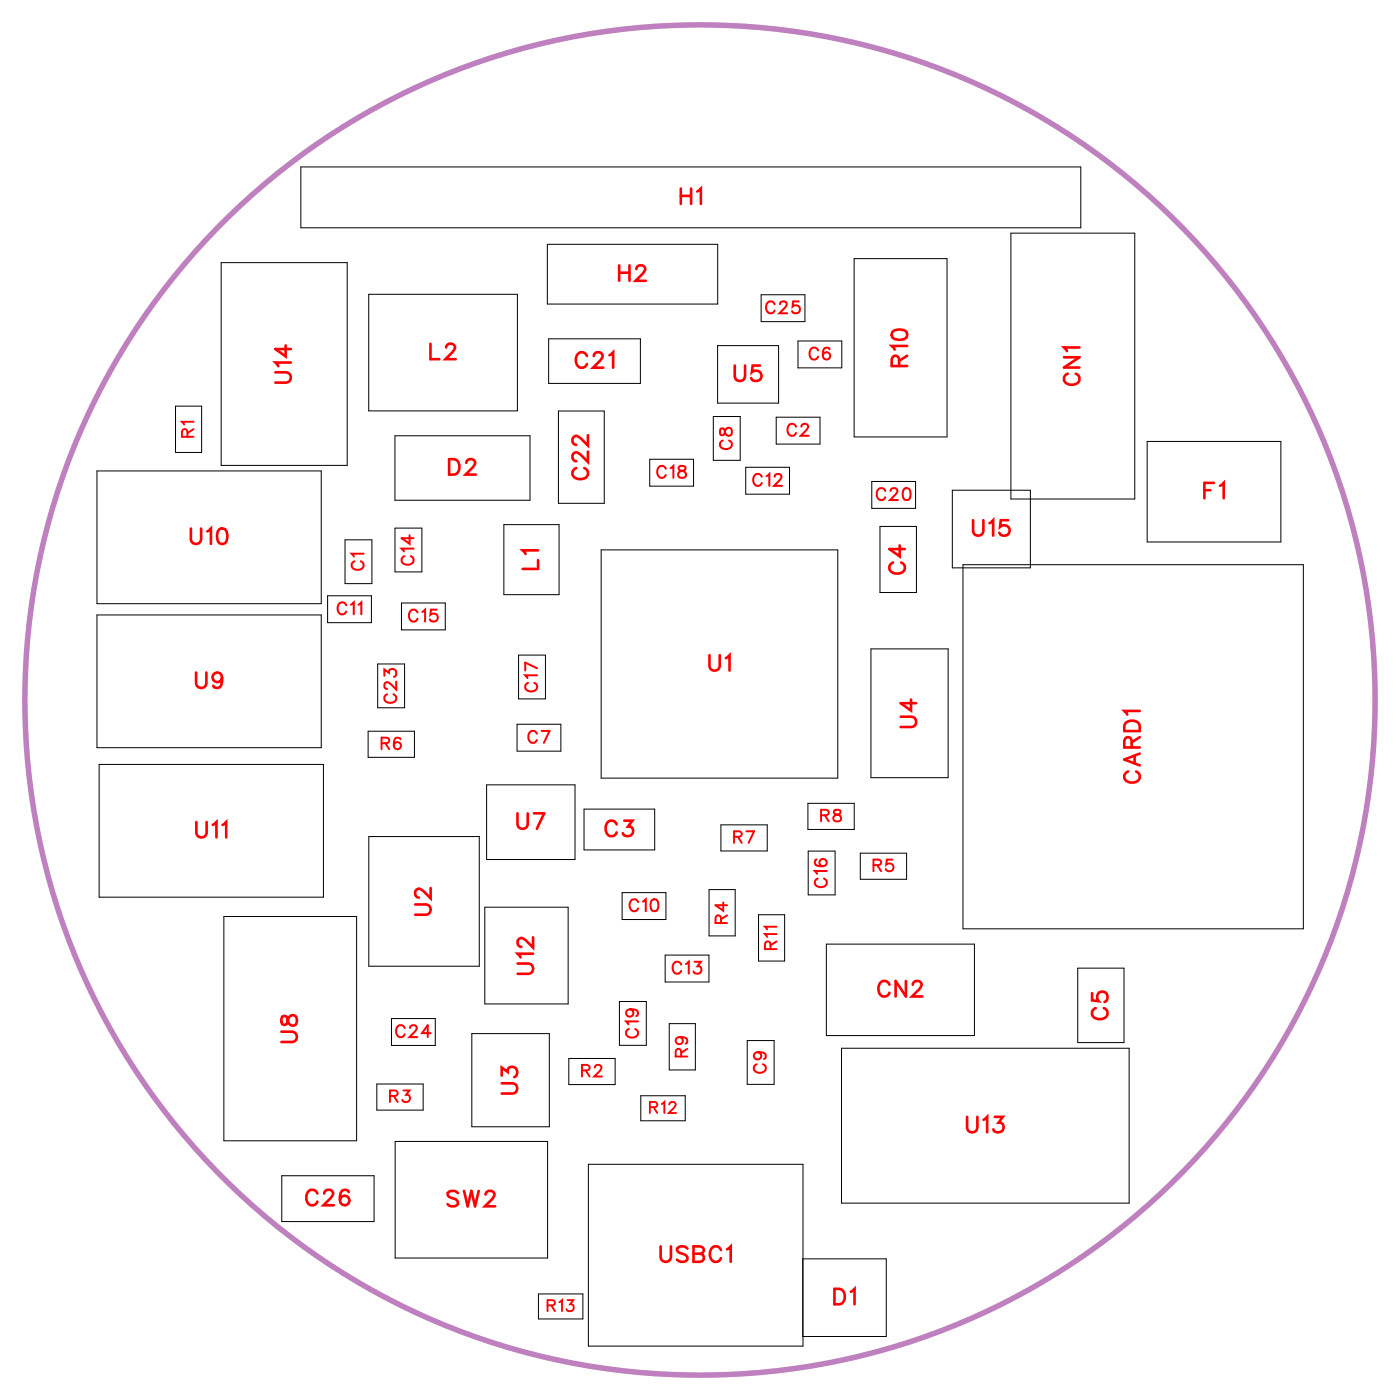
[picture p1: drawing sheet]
<svg xmlns="http://www.w3.org/2000/svg" width="64mm" height="64mm" viewBox="0 0 64 64" stroke-linecap="round" stroke-linejoin="round" font-family="sans-serif">
<circle cx="32.1" cy="32.1" r="31" fill="none" stroke="#bf80bf" stroke-width=".25"/>
<g fill="none" stroke="#000" stroke-width=".05">
<path d="M8.1 18.6h1.2v2.2h-1.2zM10.2 12.1h5.7v9.3h-5.7zM13.8 7.7h35.8v2.8h-35.8zM16.9 13.5h6.9v5.4h-6.9zM25.1 11.2h7.9v2.8h-7.9zM25.2 15.6h4.2v2h-4.2zM25.6 18.9h2.1v4.2h-2.1zM32.8 19.1h1.2v2h-1.2zM33 15.9h2.8v2.6h-2.8zM35 13.5h2v1.3h-2zM35.6 19.2h2.1v1.2h-2.1zM36.6 15.7h2.1v1.2h-2.1z"/>
<path d="M39.2 11.9h4.3v8.2h-4.3zM46.4 10.7h5.7v12.2h-5.7zM4.5 21.6h10.3v6.1h-10.3zM4.5 28.2h10.3v6.1h-10.3zM4.6 35.1h10.3v6.1h-10.3zM15 27.4h2.1v1.2h-2.1zM15.8 24.8h1.3v2h-1.3zM16.9 33.6h2.1v1.2h-2.1zM16.9 38.4h5.1v6h-5.1zM17.3 30.5h1.3v2h-1.3zM18.1 20h6.2v3h-6.2zM18.1 24.2h1.3v2.1h-1.3z"/>
<path d="M18.4 27.7h2v1.2h-2zM22.3 36h4.1v3.5h-4.1zM23.1 24.1h2.6v3.2h-2.6zM23.7 33.3h2.1v1.2h-2.1zM23.8 30.1h1.2v2h-1.2zM26.8 37.2h3.3v1.8h-3.3zM27.6 25.3h10.9v10.4h-10.9zM29.8 21.1h2v1.2h-2zM33.1 37.9h2.1v1.2h-2.1zM34.2 21.5h2.1v1.2h-2.1zM37.1 36.9h2.1v1.2h-2.1zM37.1 39.1h1.2v2h-1.2z"/>
<path d="M39.5 39.2h2.1v1.2h-2.1zM40 29.8h3.5v5.9h-3.5zM40 22.1h2v1.2h-2zM40.4 24.2h1.7v3h-1.7zM43.7 22.5h3.6v3.6h-3.6zM44.2 25.9h15.6v16.8h-15.6zM52.7 20.3h6.1v4.6h-6.1zM10.3 42.1h6.1v10.3h-6.1zM12.9 54h4.3v2.1h-4.3zM17.3 49.8h2.1v1.2h-2.1zM18 46.8h2v1.2h-2zM18.1 52.4h7v5.4h-7z"/>
<path d="M21.7 47.5h3.5v4.2h-3.5zM22.3 41.7h3.8v4.4h-3.8zM24.7 59.4h2.1v1.2h-2.1zM26.1 48.6h2.1v1.2h-2.1zM27 53.5h9.9v8.3h-9.9zM28.4 46h1.3v2h-1.3zM28.6 41h2v1.2h-2zM29.4 50.3h2.1v1.2h-2.1zM30.5 43.9h2.1v1.2h-2.1zM30.7 47h1.2v2.1h-1.2zM32.6 40.8h1.2v2.2h-1.2zM34.3 47.8h1.2v2h-1.2z"/>
<path d="M34.8 42h1.2v2.1h-1.2zM36.9 57.8h3.8v3.6h-3.8M37.9 43.4h6.8v4.2h-6.8zM38.6 48.1h13.2v7.1h-13.2zM49.5 44.5h2.1v3.4h-2.1z"/>
</g>
<g fill="none" stroke="#f00" stroke-width=".09">
<path d="M8.9 19.4h-.5l.1 .1M8.9 19.7l-.3 .2M33.1 19.7v.3h.1a.23 .23 0 0 1 .1-.3 .23 .23 0 0 1 .3 0v.3a.23 .23 0 0 1-.3 0 .23 .23 0 0 1-.1-.3zM35.6 14a.2 .2 0 0 0-.3-.2 .2 .2 0 0 0-.1 .2v.2a.2 .2 0 0 0 .1 .2 .2 .2 0 0 0 .3-.1M35.8 14l.1-.2 .2 .1-.3 .5h.4M36.6 19.6a.2 .2 0 0 0-.3-.1 .2 .2 0 0 0-.1 .2v.1a.2 .2 0 0 0 .1 .2 .2 .2 0 0 0 .3-.1M36.7 13.8h-.3v.3a.19 .19 0 0 1 .3 0 .19 .19 0 0 1 0 .3 .19 .19 0 0 1-.3-.1M36.8 19.6l.1-.1 .2 .1-.3 .4h.3M37.6 16.1a.2 .2 0 0 0-.3-.1 .2 .2 0 0 0-.1 .2v.1a.2 .2 0 0 0 .1 .2 .2 .2 0 0 0 .3-.1M38.1 16a.25 .25 0 0 0-.3 .2 .25 .25 0 0 0 .2 .3 .17 .17 0 0 0 0-.3 .17 .17 0 0 0-.2 .1M8.6 20.1v-.3l-.2-.1v.4h.5M15.9 27.8a.2 .2 0 0 0-.2-.1 .2 .2 0 0 0-.2 .2v.1a.2 .2 0 0 0 .2 .2 .2 .2 0 0 0 .2-.1"/>
<path d="M16.1 27.8l.1-.1v.5M16.3 25.8a.2 .2 0 0 0-.2 .2 .2 .2 0 0 0 .3 .2h.1a.2 .2 0 0 0 .2-.2 .2 .2 0 0 0-.1-.2M16.5 27.8l.1-.1v.5M16.7 25.4h-.6l.2 .2M17.5 34.1h.3v-.2h-.3v.5M17.6 31v-.3l.3 .2a.18 .18 0 0 1 .3-.1 .18 .18 0 0 1-.1 .3M17.7 34.1l.2 .3M17.8 31.9a.2 .2 0 0 0-.2 .2 .2 .2 0 0 0 .3 .2h.1a.2 .2 0 0 0 .2-.2 .2 .2 0 0 0-.1-.2M18.2 31.3v.4l-.4-.4-.2 .2 .2 .1M18.4 33.9a.23 .23 0 0 0-.3 .2 .23 .23 0 0 0 .3 .2 .17 .17 0 0 0-.1-.2 .17 .17 0 0 0-.2 .1M18.6 25.5a.2 .2 0 0 0-.2 .3 .2 .2 0 0 0 .3 .1h.1a.2 .2 0 0 0 .2-.1 .2 .2 0 0 0-.1-.3M18.8 24.6v.4l-.4-.3h.6"/>
<path d="M19 25.2h-.6l.1 .1M19.2 28.1a.2 .2 0 0 0-.3-.1 .2 .2 0 0 0-.1 .2v.1a.2 .2 0 0 0 .1 .2 .2 .2 0 0 0 .3-.1M19.4 28.1l.1-.1v.5M20.1 28h-.3v.2a.19 .19 0 0 1 .3 0 .19 .19 0 0 1-.1 .3 .19 .19 0 0 1-.3-.1M24.2 31.4a.2 .2 0 0 0-.1 .2 .2 .2 0 0 0 .2 .1h.2a.2 .2 0 0 0 .2-.1 .2 .2 0 0 0-.2-.2M24.7 33.7a.2 .2 0 0 0-.3-.1 .2 .2 0 0 0-.1 .2v.1a.2 .2 0 0 0 .1 .2 .2 .2 0 0 0 .3-.1M24.7 31h-.6l.1 .1M24.7 30.7l-.6-.3v.4M24.9 33.6h.3l-.2 .5M30.6 21.5a.2 .2 0 0 0-.3-.1 .2 .2 0 0 0-.1 .2v.1a.2 .2 0 0 0 .1 .2 .2 .2 0 0 0 .3-.1M30.8 21.5l.1-.1v.5M31.2 21.4v.2a.23 .23 0 0 1 .2 .1 .23 .23 0 0 1 .1 .2h-.3a.23 .23 0 0 1 0-.2 .23 .23 0 0 1 .3-.1v-.2z"/>
<path d="M33.2 20.2a.2 .2 0 0 0-.1 .3 .2 .2 0 0 0 .2 .1h.1a.2 .2 0 0 0 .2-.1 .2 .2 0 0 0-.1-.3M33.7 38.4h.3v-.2h-.3v.5M33.9 38.4l.2 .3M34.3 38.2h.3l-.2 .5M35 21.9a.2 .2 0 0 0-.3-.1 .2 .2 0 0 0-.1 .2v.1a.2 .2 0 0 0 .1 .2 .2 .2 0 0 0 .3-.1M35.2 21.9l.1-.1v.5M35.6 21.9l.1-.1 .2 .1-.4 .4h.4M37.5 39.5h-.1a.25 .25 0 0 0 .3 .3 .25 .25 0 0 0 .2-.3 .17 .17 0 0 0-.3 0 .18 .18 0 0 0 .2 .3M37.7 37.4h.3v-.2h-.3v.5M37.9 37.4l.2 .3M38 40h-.6l.1 .1M38.3 37.2v.2l.3 .1a.18 .18 0 0 1-.2 .2 .18 .18 0 0 1-.1-.2l.3-.2v-.1z"/>
<path d="M40.1 39.7h.3v-.2h-.3v.5M40.3 39.7l.2 .3M40.7 22.5a.2 .2 0 0 0-.3-.1 .2 .2 0 0 0-.1 .2v.2a.2 .2 0 0 0 .1 .2 .2 .2 0 0 0 .3-.2M40.9 22.5l.1-.1 .2 .1-.3 .5h.3M41 39.5h-.3v.2a.19 .19 0 0 1 .3 0 .19 .19 0 0 1-.1 .3 .19 .19 0 0 1-.2-.1M41.5 22.4a.25 .25 0 0 1 .3 .3 .25 .25 0 0 1-.3 .2v-.2zM17.9 50.3h.3v-.2h-.3v.5M18.1 50.3l.2 .3M18.5 50.1h.3l-.2 .2a.18 .18 0 0 1 .2 .3 .18 .18 0 0 1-.3-.1M18.6 47.2a.2 .2 0 0 0-.2-.1 .2 .2 0 0 0-.2 .2v.1a.2 .2 0 0 0 .2 .2 .2 .2 0 0 0 .2-.1M18.8 47.2l.1-.1 .2 .1-.3 .4h.4M19.8 47.4h-.4l.2-.3v.5"/>
<path d="M26.7 49.2l.3-.1 .1-.2h-.4v.5M26.9 49.2l.2 .2M27.3 49l.1-.1 .2 .1-.3 .4h.3M28.9 47.3a.2 .2 0 0 0-.2 .2 .2 .2 0 0 0 .3 .1h.1a.2 .2 0 0 0 .2-.1 .2 .2 0 0 0-.1-.2M28.9 46.3a.18 .18 0 0 1 .2 .3 .17 .17 0 0 1-.3 0 .17 .17 0 0 1 0-.2h.5l-.1 .3M29.3 46.9h-.6l.2 .1M29.3 41.4a.2 .2 0 0 0-.2-.1 .2 .2 0 0 0-.2 .2v.1a.2 .2 0 0 0 .2 .2 .2 .2 0 0 0 .2-.1M29.5 41.4l.2-.1v.5M29.9 41.3a.25 .25 0 0 1 .3 .3 .25 .25 0 0 1-.3 .2v-.2zM31.2 47.6a.17 .17 0 0 1 .1 .2 .17 .17 0 0 1-.2 .1 .17 .17 0 0 1 0-.3l.4 .1v.2M31.3 44.3a.2 .2 0 0 0-.3-.1 .2 .2 0 0 0-.1 .2v.1a.2 .2 0 0 0 .1 .2 .2 .2 0 0 0 .3-.1M31.3 48.5v-.3h-.2l-.1 .3h.6"/>
<path d="M31.5 44.3l.1-.1v.5M31.6 48.2l-.3 .1M31.9 44.2h.3l-.2 .2a.18 .18 0 0 1 .2 .3 .21 .21 0 0 1-.4-.1M33.1 42.4v-.3h-.2v.3h.5M33.2 41.4v.4l-.3-.2h.5M33.4 42l-.3 .2M34.7 48.9a.2 .2 0 0 0-.1 .2 .2 .2 0 0 0 .2 .2h.2a.2 .2 0 0 0 .2-.2 .2 .2 0 0 0-.2-.2M34.8 48.3a.17 .17 0 0 1 .1 .2 .17 .17 0 0 1-.2 .1 .17 .17 0 0 1 0-.3l.4 .1v.2M35.4 43.6v-.3h-.2l-.1 .3h.6M35.7 42.9h-.6l.1 .1M35.7 42.6h-.6l.1 .1M35.7 43.2l-.3 .2"/>
<path d="M37.5 40.3a.2 .2 0 0 0-.1 .3 .2 .2 0 0 0 .2 .1h.2a.2 .2 0 0 0 .2-.1 .2 .2 0 0 0-.2-.3"/>
</g>
<g fill="none" stroke="#f00" stroke-width=".12">
<path d="M12.6 17.1h.6l.2 .2-.1 .2-.7 .1M13.1 15.9v.5l-.5-.4h.8M13.4 16.6h-.8l.2 .2M19.8 15.8v.7h.4M20.5 16l.1-.2h.2l.1 .1-.1 .3-.3 .3h.4M27 16.3a.26 .26 0 0 0-.3-.1 .26 .26 0 0 0-.3 .2v.2a.26 .26 0 0 0 .3 .3 .26 .26 0 0 0 .3-.2M27 20v.5l-.3-.4-.3-.1-.1 .2v.1l.2 .1M27.3 16.3l.1-.1h.1l.2 .1-.1 .2-.4 .4h.5M28 16.3l.2-.1v.7M28.4 12.2v.7M28.4 12.5h.5M28.9 12.2v.7"/>
<path d="M29.2 12.4l.2-.2h.1l.1 .1-.1 .3-.3 .3h.5M31.3 8.7v.7M31.3 9h.4M31.7 8.7v.7M32 8.8l.2-.1v.7M33.7 16.8v.5l.2 .2 .3-.1v-.6M34.9 16.8h-.3l-.1 .3a.25 .25 0 0 1 .4 0 .25 .25 0 0 1 0 .4 .25 .25 0 0 1-.4-.1M41 15.2l.3-.1a.3 .3 0 0 1 .4 .3 .38 .38 0 0 1-.4 .2 .38 .38 0 0 1-.4-.3zM41.3 16.8v-.4l-.2-.1-.2 .2v.3h.8M41.7 15.9h-.8l.2 .2M41.7 16.3l-.4 .3M48.9 16.4h.7l-.7 .5h.7"/>
<path d="M49 17.2a.26 .26 0 0 0-.1 .3 .26 .26 0 0 0 .2 .2h.2a.26 .26 0 0 0 .3-.2 .26 .26 0 0 0-.2-.3M49.6 16h-.7l.1 .1M8.8 24.3v.5l.2 .2 .2-.1v-.6M9 30.9v.5l.2 .2 .2-.1 .1-.6M9 37.7v.6l.2 .2 .3-.1v-.7M9.5 24.4l.2-.1v.7M9.8 37.9l.1-.2v.8M10.1 24.3h.1a.37 .37 0 0 1 .2 .3 .37 .37 0 0 1-.2 .4 .45 .45 0 0 1-.1-.7zM10.2 31.1a.22 .22 0 0 1-.3 .2 .22 .22 0 0 1-.1-.3 .22 .22 0 0 1 .4 0v.1a.34 .34 0 0 1-.3 .5l-.1-.1M10.2 37.9l.2-.2v.8M20.6 21.1h.3a.38 .38 0 0 1 .2 .3 .38 .38 0 0 1-.2 .4h-.3zM21.4 21.3l.1-.2h.2l.1 .1-.1 .3-.3 .3h.5"/>
<path d="M23.8 37.3v.6l.2 .2 .2-.1v-.7M24.5 37.3h.5l-.3 .8M24.7 25.3h-.7l.1 .1M24.7 25.7v.4h-.7M26.5 21.5a.26 .26 0 0 0-.2 .3 .26 .26 0 0 0 .3 .2h.1a.26 .26 0 0 0 .3-.2 .26 .26 0 0 0-.2-.3M27 20.7v.5l-.3-.3-.3-.1-.1 .1v.1l.2 .2M28.3 37.9a.26 .26 0 0 0-.3-.2 .26 .26 0 0 0-.2 .3v.1a.26 .26 0 0 0 .2 .3 .26 .26 0 0 0 .3-.2M28.7 37.7h.3l-.2 .3a.24 .24 0 0 1 .2 .3 .24 .24 0 0 1-.4 0M32.6 30.1v.5l.2 .2 .2-.1v-.6M33.3 30.2l.2-.1v.7M41 25.8a.26 .26 0 0 0-.2 .3 .26 .26 0 0 0 .3 .2h.2a.26 .26 0 0 0 .2-.2 .26 .26 0 0 0-.1-.3M41.3 25v.5l-.5-.3h.7"/>
<path d="M41.4 32.9h.5l.2 .2-.1 .3h-.6M41.8 32.1v.5l-.4-.3h.7M44.7 23.9v.5l.2 .2 .2-.1 .1-.6M45.4 24l.2-.1v.7M46.3 23.9h-.3l-.1 .3a.25 .25 0 0 1 .4 0 .25 .25 0 0 1 0 .4 .25 .25 0 0 1-.4-.1M51.7 33.2l.2-.1 .3 .1 .1 .4h-.7zM51.8 35.4a.26 .26 0 0 0-.2 .3 .26 .26 0 0 0 .3 .2h.2a.26 .26 0 0 0 .2-.2 .26 .26 0 0 0-.1-.3M52 34.3l-.1-.4h-.2l-.1 .4h.7M52.1 34.7v.3M52.3 32.6h-.7l.2 .2M52.3 34.6l-.7 .3 .7 .2M52.3 33.9l-.3 .2"/>
<path d="M55.3 22.5h.3M55.7 22.2h-.4v.7M56 22.3l.2-.1v.7M12.9 47.4h.5l.2 .2-.1 .2h-.6M13 46.7v.3l.1 .1 .3-.5a.24 .24 0 0 1 .2 .3 .24 .24 0 0 1-.2 .2l-.1-.1-.1-.3zM14.6 54.8a.26 .26 0 0 0-.3-.2 .26 .26 0 0 0-.2 .3v.2a.26 .26 0 0 0 .2 .2 .26 .26 0 0 0 .3-.1M14.9 54.8l.1-.2h.2l.1 .2-.1 .2-.3 .3h.4M16 54.7a.35 .35 0 0 0-.4 .2 .35 .35 0 0 0 .2 .4 .22 .22 0 0 0 .2-.2 .22 .22 0 0 0-.2-.2 .22 .22 0 0 0-.2 .2M19.1 41.5h.5l.2 .2-.1 .3h-.6M19.8 40.8v.4l-.4-.3-.2-.1-.1 .1v.2l.1 .1M21 54.8l-.1-.1-.3 .1v.2l.4 .2v.1l-.1 .1-.3-.1M21.3 54.7l.2 .7 .1-.7 .2 .7 .2-.7"/>
<path d="M22.3 54.9l.1-.2h.2l.1 .1-.1 .3-.3 .3h.4M23 49.7h.5l.2 .2-.1 .3h-.6M23 49.4v-.4l.3 .2a.24 .24 0 0 1 .4-.2 .25 .25 0 0 1-.1 .5M23.8 44.2h.5l.2 .2-.1 .3h-.6M24.5 43.8h-.7l.1 .2M24.5 43v.5l-.4-.3-.2-.1-.1 .1v.1l.1 .2M30.3 57.2v.5l.2 .2 .3-.1v-.6M31.6 57.3l-.2-.1-.3 .1 .1 .2 .4 .2v.1l-.2 .1-.3-.1M31.8 57.6h.5v.2l-.1 .1h-.4v-.7l.5 .1v.2l-.1 .1M33.1 57.4a.26 .26 0 0 0-.3-.2 .26 .26 0 0 0-.2 .3v.2a.26 .26 0 0 0 .2 .2 .26 .26 0 0 0 .3-.1M33.4 57.4l.2-.2v.7M38.3 59.2h.3a.38 .38 0 0 1 .2 .3 .38 .38 0 0 1-.2 .4h-.3z"/>
<path d="M39.1 59.3l.1-.1v.7M40.8 45.2a.26 .26 0 0 0-.3-.2 .26 .26 0 0 0-.2 .3v.2a.26 .26 0 0 0 .2 .3 .26 .26 0 0 0 .3-.2M41.6 45v.8l-.5-.8v.8M41.9 45.2l.1-.2h.2l.1 .2-.1 .2-.3 .4h.5M44.4 51.3v.5l.2 .2 .2-.1 .1-.6M45.2 51.4l.1-.1v.7M45.7 51.3h.4l-.3 .3a.24 .24 0 0 1 .2 .3 .24 .24 0 0 1-.4 0M50.1 45.6v.3l.4 .1a.25 .25 0 0 1-.1-.4 .25 .25 0 0 1 .4 0 .25 .25 0 0 1-.1 .4M50.3 46.3a.26 .26 0 0 0-.2 .3 .26 .26 0 0 0 .3 .2h.2a.26 .26 0 0 0 .3-.2 .26 .26 0 0 0-.2-.3"/>
</g>
<path d="M25.1 59.9h.3l.1-.1-.4-.1v.5M25.3 59.9l.2 .3M25.7 59.8l.1-.1v.5M26.1 59.7h.2l-.1 .2a.17 .17 0 0 1 .1 .3 .17 .17 0 0 1-.3-.1M29.8 50.8h.3l.1-.1-.4-.1v.5M30 50.8l.2 .3M30.4 50.7l.1-.1v.5M30.7 50.7l.2-.1 .1 .1-.3 .4h.3" fill="none" stroke="#f00" stroke-width=".08"/>
<g font-size="1.2" fill="#fff">
<text x="31.2" y="9.7">H1</text>
<text x="13.6" y="17.6" transform="rotate(-90 13.6 17.6)">U14</text>
<text x="19.7" y="16.8">L2</text>
<text x="26.4" y="17.2">C21</text>
<text x="28.4" y="13.2">H2</text>
<text x="33.7" y="17.8">U5</text>
<text x="42" y="16.9" transform="rotate(-90 42 16.9)">R10</text>
<text x="49.9" y="17.7" transform="rotate(-90 49.9 17.7)">CN1</text>
<text x="20.6" y="22.1">D2</text>
<text x="27.3" y="22.1" transform="rotate(-90 27.3 22.1)">C22</text>
<text x="55.2" y="23.2">F1</text>
<text x="8.7" y="25.3">U10</text>
<text x="25" y="26.2" transform="rotate(-90 25 26.2)">L1</text>
<text x="41.8" y="26.4" transform="rotate(-90 41.8 26.4)">C4</text>
<text x="44.6" y="24.9">U15</text>
<text x="8.9" y="31.9">U9</text>
<text x="32.5" y="31.1">U1</text>
<text x="42.4" y="33.4" transform="rotate(-90 42.4 33.4)">U4</text>
<text x="52.6" y="36" transform="rotate(-90 52.6 36)">CARD1</text>
<text x="9" y="38.7">U11</text>
<text x="23.7" y="38.4">U7</text>
<text x="27.7" y="38.7">C3</text>
<text x="13.9" y="47.9" transform="rotate(-90 13.9 47.9)">U8</text>
<text x="20.1" y="42.1" transform="rotate(-90 20.1 42.1)">U2</text>
<text x="24.8" y="44.8" transform="rotate(-90 24.8 44.8)">U12</text>
<text x="40.3" y="46.1">CN2</text>
<text x="51.2" y="46.9" transform="rotate(-90 51.2 46.9)">C5</text>
<text x="24" y="50.3" transform="rotate(-90 24 50.3)">U3</text>
<text x="44.3" y="52.3">U13</text>
<text x="14" y="55.6">C26</text>
<text x="20.5" y="55.7">SW2</text>
<text x="30.3" y="58.2">USBC1</text>
<text x="38.3" y="60.2">D1</text>
</g>
<g font-size=".9" fill="#fff">
<text x="35.1" y="14.6">C25</text>
<text x="37.1" y="16.7">C6</text>
<text x="9.1" y="20.1" transform="rotate(-90 9.1 20.1)">R1</text>
<text x="30.1" y="22.2">C18</text>
<text x="33.8" y="20.7" transform="rotate(-90 33.8 20.7)">C8</text>
<text x="34.5" y="22.5">C12</text>
<text x="36.1" y="20.2">C2</text>
<text x="40.2" y="23.2">C20</text>
<text x="15.5" y="28.4">C11</text>
<text x="16.9" y="26.2" transform="rotate(-90 16.9 26.2)">C1</text>
<text x="18.7" y="28.8">C15</text>
<text x="19.2" y="26" transform="rotate(-90 19.2 26)">C14</text>
<text x="17.5" y="34.6">R6</text>
<text x="18.4" y="32.3" transform="rotate(-90 18.4 32.3)">C23</text>
<text x="24.2" y="34.3">C7</text>
<text x="24.9" y="31.8" transform="rotate(-90 24.9 31.8)">C17</text>
<text x="33.7" y="38.9">R7</text>
<text x="37.7" y="37.9">R8</text>
<text x="38.2" y="40.8" transform="rotate(-90 38.2 40.8)">C16</text>
<text x="40.1" y="40.2">R5</text>
<text x="18.1" y="47.9">C24</text>
<text x="28.9" y="42.1">C10</text>
<text x="29.5" y="47.7" transform="rotate(-90 29.5 47.7)">C19</text>
<text x="30.8" y="44.9">C13</text>
<text x="33.6" y="42.4" transform="rotate(-90 33.6 42.4)">R4</text>
<text x="35.9" y="43.6" transform="rotate(-90 35.9 43.6)">R11</text>
<text x="17.9" y="50.8">R3</text>
<text x="26.7" y="49.7">R2</text>
<text x="29.8" y="51.3">R12</text>
<text x="31.8" y="48.6" transform="rotate(-90 31.8 48.6)">R9</text>
<text x="35.4" y="49.3" transform="rotate(-90 35.4 49.3)">C9</text>
<text x="25.1" y="60.4">R13</text>
</g>
</svg>
